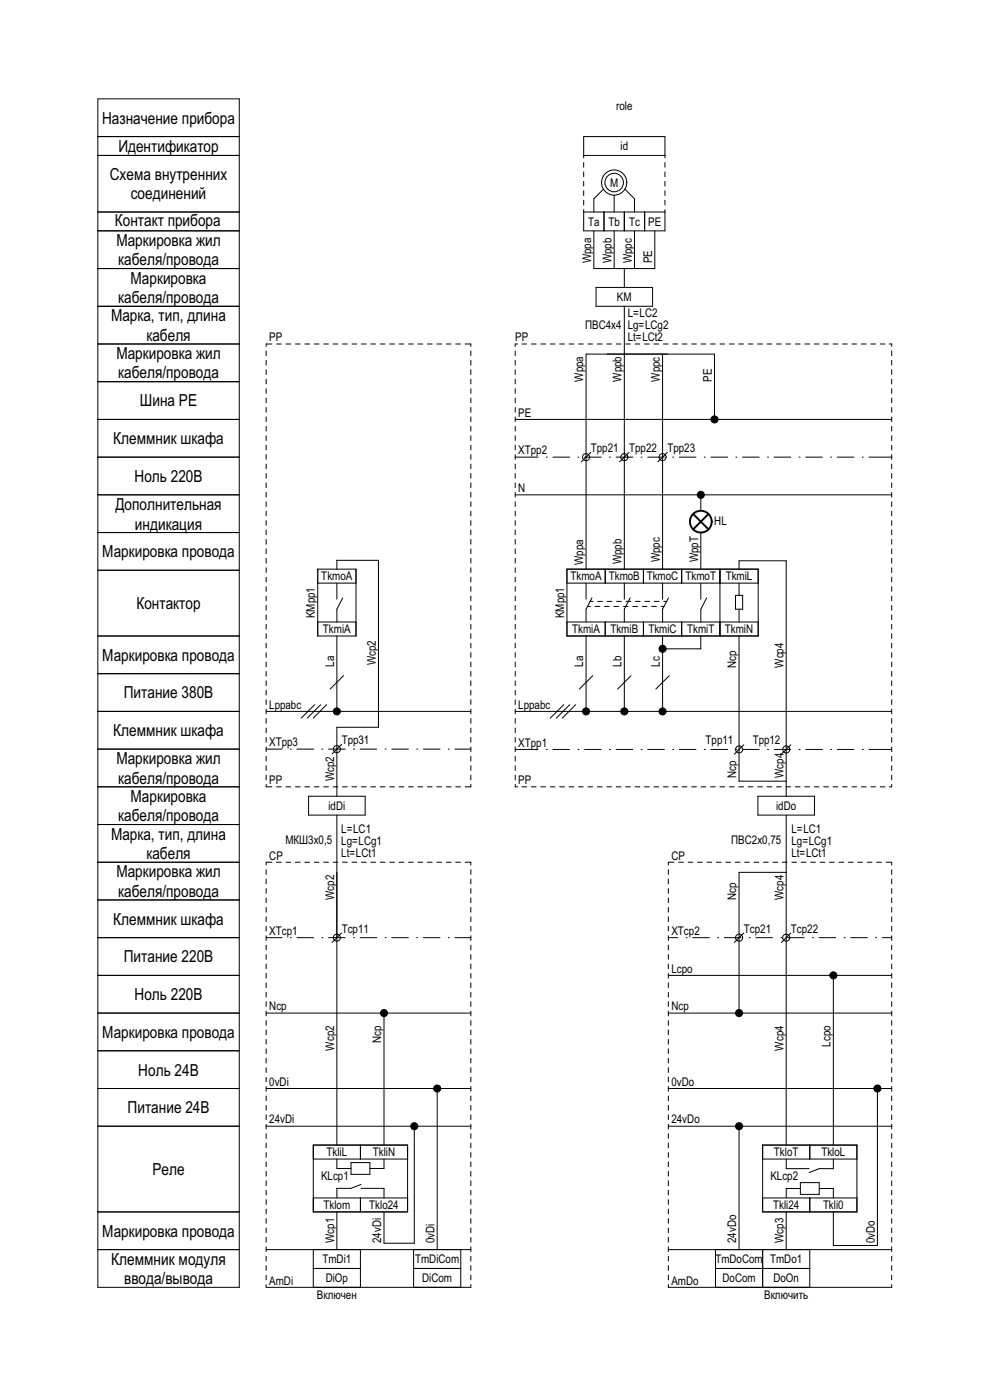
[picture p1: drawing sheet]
<svg xmlns="http://www.w3.org/2000/svg" width="210mm" height="297mm" viewBox="0 0 210 297" stroke-linecap="round" stroke-linejoin="round" font-family="sans-serif">
<!-- layer: cp_static_do -->
<g fill="none" stroke="#000" stroke-width=".21">
<path d="M141.8 198.9h2M141.8 184.5v1M141.8 186.5v1M141.8 188.5v1M141.8 190.5v1M141.8 192.5v1M141.8 194.5v1M141.8 196.5v1M141.8 198.5v1M143 182.9h-1.2v.6M144 182.9h1M145.5 198.9h.1"/>
<path d="M146 182.9h1M146.9 198.9h3.6M148 182.9h1M150 182.9h1M152 182.9h1M152.2 198.9h.1M153.6 198.9h3.6M154 182.9h1M156 182.9h1M157.8 197.9l-2 2M158 182.9h1M158.9 198.9h.1"/>
<path d="M160 182.9h1M160.3 198.9h3.6M162 182.9h1M164 182.9h1M165.6 198.9h.1M166 182.9h1M167 198.9h3.6M167.7 197.9l-2 2M168 182.9h1M170 182.9h1M172 182.9h1M172.3 198.9h.1"/>
<path d="M173.8 198.9h3.5M174 182.9h1M176 182.9h1M178 182.9h1M179 198.9h.1M180 182.9h1M180.5 198.9h3.5M182 182.9h1M184 182.9h1M185.7 198.9h.1M186 182.9h1M187.2 198.9h1.9"/>
<path d="M188 182.9h1.1v.6M189.1 184.5v1M189.1 186.5v1M189.1 188.5v1M189.1 190.5v1M189.1 192.5v1M189.1 194.5v1M189.1 196.5v1M189.1 198.5v1M141.8 206.9h47.3M141.8 214.9h47.3M141.8 200.5v1"/>
<path d="M141.8 202.5v1M141.8 204.5v1M141.8 206.5v1M141.8 208.5v1M141.8 210.5v1M141.8 212.5v1M141.8 214.5v1M141.8 216.5v1M141.8 218.5v1M156.8 214.2v-29.1h10v57.8M176.8 207.7v35.2M189.1 200.5v1"/>
<path d="M189.1 202.5v1M189.1 204.5v1M189.1 206.5v1M189.1 208.5v1M189.1 210.5v1M189.1 212.5v1M189.1 214.5v1M189.1 216.5v1M189.1 218.5v1M141.8 238.9h47.3M141.8 230.9h47.3M141.8 220.5v1"/>
<path d="M141.8 222.5v1M141.8 224.5v1M141.8 226.5v1M141.8 228.5v1M141.8 230.5v1M141.8 232.5v1M141.8 234.5v1M141.8 236.5v1M141.8 238.5v1M156.8 239.7v25.4M186.1 231.7v32.5h-9.3v-7.1M189.1 220.5v1"/>
<path d="M189.1 222.5v1M189.1 224.5v1M189.1 226.5v1M189.1 228.5v1M189.1 230.5v1M189.1 232.5v1M189.1 234.5v1M189.1 236.5v1M189.1 238.5v1M141.8 240.5v1M141.8 242.5v1M141.8 244.5v1"/>
<path d="M141.8 246.5v1M141.8 248.5v1M141.8 250.5v1M141.8 252.5v1M141.8 254.5v1M141.8 256.5v1M141.8 258.5v1M161.8 242.9h20v14.2h-20zM161.8 245.9h20M161.8 254.1h20M166.8 257.1v8M166.8 245.9v2h4.8"/>
<path d="M169.8 252.1h-3v2M169.8 250.9h4v2.5h-4zM171.8 242.9v3M171.8 254.1v3M173.8 252.1h3v2M176.8 245.9v2h-3l-2.2 .8M189.1 240.5v1M189.1 242.5v1M189.1 244.5v1M189.1 246.5v1M189.1 248.5v1M189.1 250.5v1"/>
<path d="M189.1 252.5v1M189.1 254.5v1M189.1 256.5v1M189.1 258.5v1M141.8 272.5v.6h47.3v-.6M141.8 265.1h47.3M141.8 260.5v1M141.8 262.5v1M141.8 264.5v1M141.8 266.5v1M141.8 268.5v1M141.8 270.5v1"/>
<path d="M151.8 269.1h20M151.8 265.1v8M161.8 265.1v8M171.8 265.1v8M189.1 260.5v1M189.1 262.5v1M189.1 264.5v1M189.1 266.5v1M189.1 268.5v1M189.1 270.5v1"/>
<circle cx="156.8" cy="198.9" r=".75"/>
<circle cx="166.8" cy="198.9" r=".75"/>
<circle cx="156.8" cy="214.9" r=".75"/>
<circle cx="176.8" cy="206.9" r=".75"/>
<circle cx="156.8" cy="238.9" r=".75"/>
<circle cx="186.1" cy="230.9" r=".75"/>
</g>
<!-- layer: cp_names -->
<path d="M20.8 182.9h30v90.2h-30zM20.8 198.9h30M20.8 190.9h30M20.8 214.9h30M20.8 206.9h30M20.8 230.9h30M20.8 222.9h30M20.8 238.9h30M20.8 257.1h30M20.8 265.1h30" fill="none" stroke="#000" stroke-width=".21"/>
<!-- layer: id_names -->
<g fill="none" stroke="#000" stroke-width=".21">
<path d="M20.8 21h30v161.9h-30zM20.8 29h30M20.8 33h30M20.8 57h30M20.8 49h30M20.8 45h30M20.8 73h30M20.8 65h30M20.8 81h30M20.8 97h30M20.8 89h30M20.8 113h30"/>
<path d="M20.8 105h30M20.8 134.9h30M20.8 121h30M20.8 158.9h30M20.8 150.9h30M20.8 142.9h30M20.8 174.9h30M20.8 166.9h30"/>
</g>
<!-- layer: id_static_do -->
<g fill="none" stroke="#000" stroke-width=".21">
<path d="M123.8 33.5v-4.5h17.2v4.5M123.8 34.5v1M123.8 36.5v1M123.8 38.5v1M123.8 33h17.2M141 34.5v1M141 36.5v1M141 38.5v1M123.8 44.5v4.5h17.2v-4.5M123.8 45h17.2M123.8 40.5v1M123.8 42.5v1"/>
<path d="M126 49v8h12.9v-8M128 40.1l-2 2.1v2.8M128.1 45v4M130.3 41.4v3.6M130.3 49v8M132.4 45v4M132.4 57v4M132.5 40.1l2.1 2.1v2.8M134.6 49v8M136.7 45v4M141 40.5v1M141 42.5v1"/>
<path d="M109.3 74.4v1M109.3 76.4v1M109.3 78.4v1M109.8 73h-.5v.5M110.7 73h1M112.7 73h1M114.7 73h1M116.7 73h1M118.7 73h1M120.7 73h1M122.7 73h1M124.7 73h1"/>
<path d="M126.4 61h12v4h-12zM126.7 73h1M128.7 73h1M130.7 73h1M132.4 65v55.7M132.7 73h1M134.7 73h1M136.7 73h1M138.7 73h1M140.5 75.1v45.6M140.7 73h1M142.7 73h1"/>
<path d="M144.7 73h1M146.7 73h1M148.7 73h1M150.7 73h1M152.7 73h1M154.7 73h1M156.7 73h1M158.7 73h1M160.7 73h1M162.7 73h1M164.7 73h1M166.7 73h1"/>
<path d="M168.7 73h1M170.7 73h1M172.7 73h1M174.7 73h1M176.7 73h1M178.7 73h1M180.7 73h1M182.7 73h1M184.7 73h1M186.7 73h1M188.6 73h.5v.5M189.1 74.4v1"/>
<path d="M189.1 76.4v1M189.1 78.4v1M109.3 97h4.8M109.3 89h79.8M109.3 80.4v1M109.3 82.4v1M109.3 84.4v1M109.3 86.4v1M109.3 88.4v1M109.3 90.4v1M109.3 92.4v1M109.3 94.4v1"/>
<path d="M109.3 96.4v1M109.3 98.4v1M115.9 97h.1M117.3 97h3.5M122.6 97h.1M124 97h3.5M125.3 96l-2 2M129.3 97h.1M130.7 97h3.5M133.4 96l-2 2M136 97h.1M137.4 97h3.5"/>
<path d="M141.5 96l-2 2M142.7 97h.1M144.1 97h3.5M149.4 97h.1M150.8 97h3.5M151.6 88.2v-13.1h-27.3v45.6M156.1 97h.1M157.5 97h3.5M162.8 97h.1M164.2 97h3.5M169.5 97h.1M170.9 97h3.5"/>
<path d="M176.2 97h.1M177.6 97h3.5M182.9 97h.1M184.3 97h4.8M189.1 80.4v1M189.1 82.4v1M189.1 84.4v1M189.1 86.4v1M189.1 88.4v1M189.1 90.4v1M189.1 92.4v1M189.1 94.4v1"/>
<path d="M189.1 96.4v1M189.1 98.4v1M109.3 105h79.8M109.3 100.4v1M109.3 102.4v1M109.3 104.4v1M109.3 106.4v1M109.3 108.4v1M109.3 110.4v1M109.3 112.4v1M109.3 114.4v1M109.3 116.4v1"/>
<path d="M109.3 118.4v1M148.7 105.7v2.7M148.7 113v7.7M189.1 100.4v1M189.1 102.4v1M189.1 104.4v1M189.1 106.4v1M189.1 108.4v1M189.1 110.4v1M189.1 112.4v1M189.1 114.4v1M189.1 116.4v1"/>
<path d="M189.1 118.4v1M109.3 120.4v1M109.3 122.4v1M109.3 124.4v1M109.3 126.4v1M109.3 128.4v1M109.3 130.4v1M109.3 132.4v1M109.3 134.4v1M109.3 136.4v1M109.3 138.4v1M120.3 120.7h40.5v14.2h-40.5z"/>
<path d="M120.3 123.7h40.5M120.3 132h40.5M124.3 123.7v3.4M124.3 134.9v15.3M124.6 128.7h.6M125.2 127.6h.6M125.6 126.8l-1.3 2.4v2.8M126.2 128.7h1M126.8 127.6h1M128.2 128.7h1M128.4 120.7v3M128.4 132v2.9"/>
<path d="M128.8 127.6h1M130.2 128.7h1M130.8 127.6h1M132.2 128.7h1M132.4 123.7v3.4M132.4 134.9v15.3M132.8 127.6h1M133.7 126.8l-1.3 2.4v2.8M134.2 128.7h1M134.8 127.6h1M136.2 128.7h1M136.5 120.7v3"/>
<path d="M136.5 132v2.9M136.8 127.6h1M138.2 128.7h1M138.8 127.6h1M140.2 128.7h.6M140.5 123.7v3.4M140.5 134.9v15.3M140.8 127.6h.6M141.8 126.8l-1.3 2.4v2.8M144.6 120.7v3M144.6 132v2.9M148.7 134.9v2.7h-7.4"/>
<path d="M148.7 123.7v3.4M149.9 126.8l-1.2 2.4v2.8M152.7 120.7v14.2M156 126.3h1.5v2.9h-1.5zM156.8 120.7v-1.7h10v49.9M156.8 134.9v30.8h10M156.8 123.7v2.6M156.8 129.2v2.8M189.1 120.4v1M189.1 122.4v1M189.1 124.4v1M189.1 126.4v1"/>
<path d="M189.1 128.4v1M189.1 130.4v1M189.1 132.4v1M189.1 134.4v1M189.1 136.4v1M189.1 138.4v1M109.3 159h4.8M109.3 150.9h79.8M109.3 140.4v1M109.3 142.4v1M109.3 144.4v1M109.3 146.4v1"/>
<path d="M109.3 148.4v1M109.3 150.4v1M109.3 152.4v1M109.3 154.4v1M109.3 156.4v1M109.3 158.4v1M115.9 159h.1M117.3 159h3.5M119.6 149.5l-2.9 2.8M120.9 149.5l-2.9 2.8M122.1 149.5l-2.8 2.8M122.6 159h.1"/>
<path d="M124 159h3.5M125.7 143.3l-2.8 2.9M129.3 159h.1M130.7 159h3.5M133.9 143.3l-2.9 2.9M136 159h.1M137.4 159h3.5M142 143.3l-2.9 2.9M142.7 159h.1M144.1 159h3.5M149.4 159h.1M150.8 159h3.5"/>
<path d="M156.1 159h.1M157.5 159h3.5M157.8 158l-2 2M162.8 159h.1M164.2 159h3.5M167.7 158l-2 2M169.5 159h.1M170.9 159h3.5M176.2 159h.1M177.6 159h3.5M182.9 159h.1M184.3 159h4.8"/>
<path d="M189.1 140.4v1M189.1 142.4v1M189.1 144.4v1M189.1 146.4v1M189.1 148.4v1M189.1 150.4v1M189.1 152.4v1M189.1 154.4v1M189.1 156.4v1M189.1 158.4v1M109.3 166.4v.5h.5M109.3 160.4v1"/>
<path d="M109.3 162.4v1M109.3 164.4v1M110.7 166.9h1M112.7 166.9h1M114.7 166.9h1M116.7 166.9h1M118.7 166.9h1M120.7 166.9h1M122.7 166.9h1M124.7 166.9h1M126.7 166.9h1M128.7 166.9h1"/>
<path d="M130.7 166.9h1M132.7 166.9h1M134.7 166.9h1M136.7 166.9h1M138.7 166.9h1M140.7 166.9h1M142.7 166.9h1M144.7 166.9h1M146.7 166.9h1M148.7 166.9h1M150.7 166.9h1M152.7 166.9h1"/>
<path d="M154.7 166.9h1M156.7 166.9h1M158.7 166.9h1M160.7 166.9h1M160.8 168.9h12v4h-12zM162.7 166.9h1M164.7 166.9h1M166.7 166.9h1M166.8 172.9v12.2M168.7 166.9h1M170.7 166.9h1M172.7 166.9h1"/>
<path d="M174.7 166.9h1M176.7 166.9h1M178.7 166.9h1M180.7 166.9h1M182.7 166.9h1M184.7 166.9h1M186.7 166.9h1M189.1 166.4v.5h-.5M189.1 160.4v1M189.1 162.4v1M189.1 164.4v1"/>
<circle cx="130.3" cy="38.7" r="2.67"/>
<circle cx="130.3" cy="38.7" r="1.96"/>
<circle cx="124.3" cy="97" r=".75"/>
<circle cx="132.4" cy="97" r=".75"/>
<circle cx="140.5" cy="97" r=".75"/>
<circle cx="151.6" cy="89" r=".75"/>
<circle cx="148.7" cy="105" r=".75"/>
<circle cx="140.5" cy="137.6" r=".75"/>
<circle cx="124.3" cy="150.9" r=".75"/>
<circle cx="132.4" cy="150.9" r=".75"/>
<circle cx="140.5" cy="150.9" r=".75"/>
<circle cx="156.8" cy="159" r=".75"/>
<circle cx="166.8" cy="159" r=".75"/>
</g>
<!-- layer: cp_static_di -->
<g fill="none" stroke="#000" stroke-width=".21">
<path d="M56.5 198.9h3.3M56.5 184.5v1M56.5 186.5v1M56.5 188.5v1M56.5 190.5v1M56.5 192.5v1M56.5 194.5v1M56.5 196.5v1M56.5 198.5v1M57.7 182.9h-1.2v.6M58.7 182.9h1M60.7 182.9h1"/>
<path d="M61.6 198.9h.1M62.7 182.9h1M63 198.9h3.5M64.7 182.9h1M66.7 182.9h1M68.3 198.9h.1M68.7 182.9h1M69.7 198.9h3.5M70.7 182.9h1M71.5 198.9v44M72.5 197.9l-2 2M72.7 182.9h1"/>
<path d="M74.7 182.9h1M75 198.9h.1M76.4 198.9h3.5M76.7 182.9h1M78.7 182.9h1M80.7 182.9h1M81.7 198.9h.1M82.7 182.9h1M83.1 198.9h3.5M84.7 182.9h1M86.7 182.9h1M88.4 198.9h.1"/>
<path d="M88.7 182.9h1M89.8 198.9h3.5M90.7 182.9h1M92.7 182.9h1M94.7 182.9h1M95.1 198.9h.1M96.5 198.9h3.4M96.7 182.9h1M98.7 182.9h1.2v.6M99.9 184.5v1M99.9 186.5v1M99.9 188.5v1"/>
<path d="M99.9 190.5v1M99.9 192.5v1M99.9 194.5v1M99.9 196.5v1M99.9 198.5v1M56.5 214.9h43.4M56.5 200.5v1M56.5 202.5v1M56.5 204.5v1M56.5 206.5v1M56.5 208.5v1M56.5 210.5v1"/>
<path d="M56.5 212.5v1M56.5 214.5v1M56.5 216.5v1M56.5 218.5v1M81.5 215.7v27.2M99.9 200.5v1M99.9 202.5v1M99.9 204.5v1M99.9 206.5v1M99.9 208.5v1M99.9 210.5v1M99.9 212.5v1"/>
<path d="M99.9 214.5v1M99.9 216.5v1M99.9 218.5v1M56.5 238.9h43.4M56.5 230.9h43.4M56.5 220.5v1M56.5 222.5v1M56.5 224.5v1M56.5 226.5v1M56.5 228.5v1M56.5 230.5v1M56.5 232.5v1"/>
<path d="M56.5 234.5v1M56.5 236.5v1M56.5 238.5v1M87.9 239.7v24h-6.4v-6.6M92.7 231.7v33.4M99.9 220.5v1M99.9 222.5v1M99.9 224.5v1M99.9 226.5v1M99.9 228.5v1M99.9 230.5v1M99.9 232.5v1"/>
<path d="M99.9 234.5v1M99.9 236.5v1M99.9 238.5v1M56.5 240.5v1M56.5 242.5v1M56.5 244.5v1M56.5 246.5v1M56.5 248.5v1M56.5 250.5v1M56.5 252.5v1M56.5 254.5v1M56.5 256.5v1"/>
<path d="M56.5 258.5v1M66.5 242.9h20v14.2h-20zM66.5 245.9h20M66.5 254.1h20M71.5 257.1v8M71.5 245.9v2h3M74.5 246.6h4v2.5h-4zM76.5 242.9v3M76.5 254.1v3M76.6 251.3l-2.1 .8h-3v2M76.6 252.1h4.9v2M81.5 245.9v2h-3"/>
<path d="M99.9 240.5v1M99.9 242.5v1M99.9 244.5v1M99.9 246.5v1M99.9 248.5v1M99.9 250.5v1M99.9 252.5v1M99.9 254.5v1M99.9 256.5v1M99.9 258.5v1M56.5 272.5v.6h43.4v-.6M56.5 265.1h43.4"/>
<path d="M56.5 260.5v1M56.5 262.5v1M56.5 264.5v1M56.5 266.5v1M56.5 268.5v1M56.5 270.5v1M66.5 265.1v8M66.5 269.1h10M76.5 265.1v8M87.7 269.1h10M87.7 265.1v8M97.7 265.1v8"/>
<path d="M99.9 260.5v1M99.9 262.5v1M99.9 264.5v1M99.9 266.5v1M99.9 268.5v1M99.9 270.5v1"/>
<circle cx="71.5" cy="198.9" r=".75"/>
<circle cx="81.5" cy="214.9" r=".75"/>
<circle cx="87.9" cy="238.9" r=".75"/>
<circle cx="92.7" cy="230.9" r=".75"/>
</g>
<!-- layer: id_static_di -->
<g fill="none" stroke="#000" stroke-width=".21">
<path d="M56.5 74.4v1M56.5 76.4v1M56.5 78.4v1M57.7 73h-1.2v.5M58.7 73h1M60.7 73h1M62.7 73h1M64.7 73h1M66.7 73h1M68.7 73h1M70.7 73h1M72.7 73h1"/>
<path d="M74.7 73h1M76.7 73h1M78.7 73h1M80.7 73h1M82.7 73h1M84.7 73h1M86.7 73h1M88.7 73h1M90.7 73h1M92.7 73h1M94.7 73h1M96.7 73h1"/>
<path d="M98.7 73h1.2v.5M99.9 74.4v1M99.9 76.4v1M99.9 78.4v1M56.5 80.4v1M56.5 82.4v1M56.5 84.4v1M56.5 86.4v1M56.5 88.4v1M56.5 90.4v1M56.5 92.4v1M56.5 94.4v1"/>
<path d="M56.5 96.4v1M56.5 98.4v1M99.9 80.4v1M99.9 82.4v1M99.9 84.4v1M99.9 86.4v1M99.9 88.4v1M99.9 90.4v1M99.9 92.4v1M99.9 94.4v1M99.9 96.4v1M99.9 98.4v1"/>
<path d="M56.5 100.4v1M56.5 102.4v1M56.5 104.4v1M56.5 106.4v1M56.5 108.4v1M56.5 110.4v1M56.5 112.4v1M56.5 114.4v1M56.5 116.4v1M56.5 118.4v1M99.9 100.4v1M99.9 102.4v1"/>
<path d="M99.9 104.4v1M99.9 106.4v1M99.9 108.4v1M99.9 110.4v1M99.9 112.4v1M99.9 114.4v1M99.9 116.4v1M99.9 118.4v1M56.5 120.4v1M56.5 122.4v1M56.5 124.4v1M56.5 126.4v1"/>
<path d="M56.5 128.4v1M56.5 130.4v1M56.5 132.4v1M56.5 134.4v1M56.5 136.4v1M56.5 138.4v1M67.4 120.7h8.1v14.2h-8.1zM67.4 123.7h8.1M67.4 132h8.1M71.5 120.7v-1.8h8.8v35.4h-8.8v14.6M71.5 123.7v3.4M71.5 134.9v15.3"/>
<path d="M72.7 126.8l-1.2 2.4v2.8M99.9 120.4v1M99.9 122.4v1M99.9 124.4v1M99.9 126.4v1M99.9 128.4v1M99.9 130.4v1M99.9 132.4v1M99.9 134.4v1M99.9 136.4v1M99.9 138.4v1M56.5 158.9h3.3"/>
<path d="M56.5 150.9h43.4M56.5 140.4v1M56.5 142.4v1M56.5 144.4v1M56.5 146.4v1M56.5 148.4v1M56.5 150.4v1M56.5 152.4v1M56.5 154.4v1M56.5 156.4v1M56.5 158.4v1M61.6 158.9h.1"/>
<path d="M63 158.9h3.5M66.7 149.5l-2.8 2.8M68 149.5l-2.8 2.8M68.3 158.9h.1M69.3 149.5l-2.9 2.8M69.7 158.9h3.5M72.5 157.9l-2 2M72.9 143.3l-2.9 2.9M75 158.9h.1M76.4 158.9h3.5M81.7 158.9h.1M83.1 158.9h3.5"/>
<path d="M88.4 158.9h.1M89.8 158.9h3.5M95.1 158.9h.1M96.5 158.9h3.4M99.9 140.4v1M99.9 142.4v1M99.9 144.4v1M99.9 146.4v1M99.9 148.4v1M99.9 150.4v1M99.9 152.4v1M99.9 154.4v1"/>
<path d="M99.9 156.4v1M99.9 158.4v1M56.5 166.4v.5h1.2M56.5 160.4v1M56.5 162.4v1M56.5 164.4v1M58.7 166.9h1M60.7 166.9h1M62.7 166.9h1M64.7 166.9h1M65.5 168.9h12v4h-12zM66.7 166.9h1"/>
<path d="M68.7 166.9h1M70.7 166.9h1M71.5 172.9v26M72.7 166.9h1M74.7 166.9h1M76.7 166.9h1M78.7 166.9h1M80.7 166.9h1M82.7 166.9h1M84.7 166.9h1M86.7 166.9h1M88.7 166.9h1"/>
<path d="M90.7 166.9h1M92.7 166.9h1M94.7 166.9h1M96.7 166.9h1M99.9 166.4v.5h-1.2M99.9 160.4v1M99.9 162.4v1M99.9 164.4v1"/>
<circle cx="71.5" cy="150.9" r=".75"/>
<circle cx="71.5" cy="158.9" r=".75"/>
</g>
<!-- layer: cp_static_do -->
<g fill="#000">
<circle cx="156.8" cy="214.9" r=".75"/>
<circle cx="176.8" cy="206.9" r=".75"/>
<circle cx="156.8" cy="238.9" r=".75"/>
<circle cx="186.1" cy="230.9" r=".75"/>
</g>
<!-- layer: cp_static_di -->
<g fill="#000">
<circle cx="81.5" cy="214.9" r=".75"/>
<circle cx="87.9" cy="238.9" r=".75"/>
<circle cx="92.7" cy="230.9" r=".75"/>
</g>
<!-- layer: id_static_do -->
<g fill="#000">
<circle cx="151.6" cy="89" r=".75"/>
<circle cx="148.7" cy="105" r=".75"/>
<circle cx="140.5" cy="137.6" r=".75"/>
<circle cx="124.3" cy="150.9" r=".75"/>
<circle cx="132.4" cy="150.9" r=".75"/>
<circle cx="140.5" cy="150.9" r=".75"/>
</g>
<!-- layer: id_static_di -->
<circle cx="71.5" cy="150.9" r=".75" fill="#000"/>
<!-- layer: id_static_do -->
<g fill="none" stroke="#000" stroke-width=".4">
<path d="M147 109l3.3 3.3M150.3 109l-3.3 3.3"/>
<circle cx="148.7" cy="110.7" r="2.31"/>
</g>
<g font-size="3.5">
<text x="21.7" y="26.2">Назначение прибора</text>
<text x="25.1" y="32.3">Идентификатор</text>
<text x="23.3" y="38.2">Схема внутренних</text>
<text x="27.8" y="42.3">соединений</text>
<text x="24.4" y="48">Контакт прибора</text>
<text x="24.7" y="52.2">Маркировка жил</text>
<text x="25.1" y="56.3">кабеля/провода</text>
<text x="25.1" y="64.3">кабеля/провода</text>
<text x="27.7" y="60.2">Маркировка</text>
<text x="23.6" y="68.2">Марка, тип, длина</text>
<text x="24.7" y="76.2">Маркировка жил</text>
<text x="31.1" y="72.3">кабеля</text>
<text x="25.1" y="80.3">кабеля/провода</text>
<text x="29.7" y="86.2">Шина РЕ</text>
<text x="24" y="94.2">Клеммник шкафа</text>
<text x="28.5" y="102.2">Ноль 220В</text>
<text x="24.5" y="108.3">Дополнительная</text>
<text x="28.6" y="112.4">индикация</text>
<text x="21.7" y="118.2">Маркировка провода</text>
<text x="29" y="129.2">Контактор</text>
<text x="21.7" y="140.2">Маркировка провода</text>
<text x="26.3" y="148.2">Питание 380В</text>
<text x="24" y="156.2">Клеммник шкафа</text>
<text x="24.7" y="162.1">Маркировка жил</text>
<text x="25.1" y="166.2">кабеля/провода</text>
<text x="27.7" y="170.1">Маркировка</text>
<text x="23.6" y="178.1">Марка, тип, длина</text>
<text x="25.1" y="174.2">кабеля/провода</text>
<text x="31.1" y="182.2">кабеля</text>
<text x="24.7" y="186.1">Маркировка жил</text>
<text x="25.1" y="190.2">кабеля/провода</text>
<text x="24" y="196.2">Клеммник шкафа</text>
<text x="26.3" y="204.2">Питание 220В</text>
<text x="28.5" y="212.2">Ноль 220В</text>
<text x="21.7" y="220.2">Маркировка провода</text>
<text x="29.3" y="228.2">Ноль 24В</text>
<text x="27.1" y="236.2">Питание 24В</text>
<text x="32.3" y="249.2">Реле</text>
<text x="21.7" y="262.3">Маркировка провода</text>
<text x="23.6" y="268.3">Клеммник модуля</text>
<text x="26.3" y="272.4">ввода/вывода</text>
</g>
<g font-size="2.5">
<text x="130.7" y="23.4">role</text>
<text x="131.6" y="31.9">id</text>
<text x="129.4" y="39.6">M</text>
<text x="124.8" y="47.9">Ta</text>
<text x="129.1" y="47.9">Tb</text>
<text x="133.4" y="47.9">Tc</text>
<text x="137.5" y="47.9">PE</text>
<text x="125.4" y="55.9" transform="rotate(-90 125.4 55.9)">Wppa</text>
<text x="129.7" y="55.9" transform="rotate(-90 129.7 55.9)">Wppb</text>
<text x="134" y="55.9" transform="rotate(-90 134 55.9)">Wppc</text>
<text x="138.3" y="55.9" transform="rotate(-90 138.3 55.9)">PE</text>
<text x="130.9" y="63.9">KM</text>
<text x="124.1" y="69.7">ПВС4х4</text>
<text x="133.2" y="67.2">L=LC2</text>
<text x="133.2" y="69.7">Lg=LCg2</text>
<text x="57.1" y="72.4">PP</text>
<text x="109.3" y="72.4">PP</text>
<text x="133.2" y="72.4">Lt=LCt2</text>
<text x="123.7" y="81" transform="rotate(-90 123.7 81)">Wppa</text>
<text x="131.8" y="81" transform="rotate(-90 131.8 81)">Wppb</text>
<text x="140" y="81" transform="rotate(-90 140 81)">Wppc</text>
<text x="151" y="81" transform="rotate(-90 151 81)">PE</text>
<text x="109.9" y="88.4">PE</text>
<text x="125.3" y="95.9">Tpp21</text>
<text x="133.5" y="95.9">Tpp22</text>
<text x="141.6" y="95.9">Tpp23</text>
<text x="109.9" y="96.4">XTpp2</text>
<text x="109.9" y="104.4">N</text>
<text x="151.5" y="111.3">HL</text>
<text x="123.7" y="119.9" transform="rotate(-90 123.7 119.9)">Wppa</text>
<text x="131.8" y="119.7" transform="rotate(-90 131.8 119.7)">Wppb</text>
<text x="140" y="119.3" transform="rotate(-90 140 119.3)">Wppc</text>
<text x="148.1" y="119.3" transform="rotate(-90 148.1 119.3)">WppT</text>
<text x="68.2" y="123.1">TkmoA</text>
<text x="121" y="123.1">TkmoA</text>
<text x="129.1" y="123.1">TkmoB</text>
<text x="137.2" y="123.1">TkmoC</text>
<text x="145.4" y="123.1">TkmoT</text>
<text x="153.9" y="123.1">TkmiL</text>
<text x="66.8" y="131.1" transform="rotate(-90 66.8 131.1)">KMpp1</text>
<text x="119.7" y="131.1" transform="rotate(-90 119.7 131.1)">KMpp1</text>
<text x="68.5" y="134.3">TkmiA</text>
<text x="121.4" y="134.3">TkmiA</text>
<text x="129.5" y="134.3">TkmiB</text>
<text x="137.5" y="134.3">TkmiC</text>
<text x="145.8" y="134.3">TkmiT</text>
<text x="153.8" y="134.3">TkmiN</text>
<text x="70.9" y="141.5" transform="rotate(-90 70.9 141.5)">La</text>
<text x="79.7" y="141.1" transform="rotate(-90 79.7 141.1)">Wcp2</text>
<text x="123.7" y="141.5" transform="rotate(-90 123.7 141.5)">La</text>
<text x="131.8" y="141.5" transform="rotate(-90 131.8 141.5)">Lb</text>
<text x="140" y="141.5" transform="rotate(-90 140 141.5)">Lc</text>
<text x="156.2" y="141.7" transform="rotate(-90 156.2 141.7)">Ncp</text>
<text x="166.2" y="141.7" transform="rotate(-90 166.2 141.7)">Wcp4</text>
<text x="57.1" y="150.3">Lppabc</text>
<text x="109.9" y="150.3">Lppabc</text>
<text x="57.1" y="158.3">XTpp3</text>
<text x="72.5" y="157.8">Tpp31</text>
<text x="109.9" y="158.4">XTpp1</text>
<text x="149.7" y="157.9">Tpp11</text>
<text x="159.7" y="157.9">Tpp12</text>
<text x="57.1" y="166.3">PP</text>
<text x="70.9" y="165.7" transform="rotate(-90 70.9 165.7)">Wcp2</text>
<text x="109.9" y="166.3">PP</text>
<text x="156.2" y="165" transform="rotate(-90 156.2 165)">Ncp</text>
<text x="166.2" y="165" transform="rotate(-90 166.2 165)">Wcp4</text>
<text x="69.7" y="171.8">idDi</text>
<text x="164.6" y="171.8">idDo</text>
<text x="60.5" y="179.1">МКШ3х0,5</text>
<text x="72.4" y="176.6">L=LC1</text>
<text x="72.4" y="179.2">Lg=LCg1</text>
<text x="155.1" y="179">ПВС2х0,75</text>
<text x="167.9" y="176.6">L=LC1</text>
<text x="167.9" y="179.2">Lg=LCg1</text>
<text x="57.1" y="182.3">CP</text>
<text x="72.4" y="181.8">Lt=LCt1</text>
<text x="142.4" y="182.3">CP</text>
<text x="167.9" y="181.8">Lt=LCt1</text>
<text x="70.9" y="190.9" transform="rotate(-90 70.9 190.9)">Wcp2</text>
<text x="156.2" y="190.9" transform="rotate(-90 156.2 190.9)">Ncp</text>
<text x="166.2" y="190.9" transform="rotate(-90 166.2 190.9)">Wcp4</text>
<text x="72.5" y="197.8">Tcp11</text>
<text x="157.8" y="197.8">Tcp21</text>
<text x="167.8" y="197.9">Tcp22</text>
<text x="57.1" y="198.3">XTcp1</text>
<text x="142.4" y="198.3">XTcp2</text>
<text x="142.4" y="206.3">Lcpo</text>
<text x="57.1" y="214.3">Ncp</text>
<text x="142.4" y="214.3">Ncp</text>
<text x="80.9" y="221.3" transform="rotate(-90 80.9 221.3)">Ncp</text>
<text x="70.9" y="222.9" transform="rotate(-90 70.9 222.9)">Wcp2</text>
<text x="166.2" y="222.9" transform="rotate(-90 166.2 222.9)">Wcp4</text>
<text x="176.2" y="222.1" transform="rotate(-90 176.2 222.1)">Lcpo</text>
<text x="57.1" y="230.3">0vDi</text>
<text x="142.4" y="230.3">0vDo</text>
<text x="57.1" y="238.3">24vDi</text>
<text x="142.4" y="238.3">24vDo</text>
<text x="69.3" y="245.3">TkliL</text>
<text x="79.1" y="245.3">TkliN</text>
<text x="164.2" y="245.3">TkloT</text>
<text x="174.2" y="245.3">TkloL</text>
<text x="68.1" y="250.3">KLcp1</text>
<text x="163.4" y="250.3">KLcp2</text>
<text x="68.6" y="256.5">Tklom</text>
<text x="78.3" y="256.5">Tklo24</text>
<text x="164" y="256.5">Tkli24</text>
<text x="174.6" y="256.5">Tkli0</text>
<text x="70.9" y="263.7" transform="rotate(-90 70.9 263.7)">Wcp1</text>
<text x="80.9" y="263.7" transform="rotate(-90 80.9 263.7)">24vDi</text>
<text x="92.2" y="263.7" transform="rotate(-90 92.2 263.7)">0vDi</text>
<text x="156.2" y="263.7" transform="rotate(-90 156.2 263.7)">24vDo</text>
<text x="166.2" y="263.7" transform="rotate(-90 166.2 263.7)">Wcp3</text>
<text x="185.5" y="263.7" transform="rotate(-90 185.5 263.7)">0vDo</text>
<text x="68.4" y="268">TmDi1</text>
<text x="88.1" y="268">TmDiCom</text>
<text x="151.8" y="268">TmDoCom</text>
<text x="163.4" y="268">TmDo1</text>
<text x="57.1" y="272.5">AmDi</text>
<text x="67.2" y="275.5">Включен</text>
<text x="69.1" y="272">DiOp</text>
<text x="89.6" y="272">DiCom</text>
<text x="142.4" y="272.5">AmDo</text>
<text x="153.3" y="272">DoCom</text>
<text x="162.1" y="275.5">Включить</text>
<text x="164.1" y="272">DoOn</text>
</g>
</svg>
